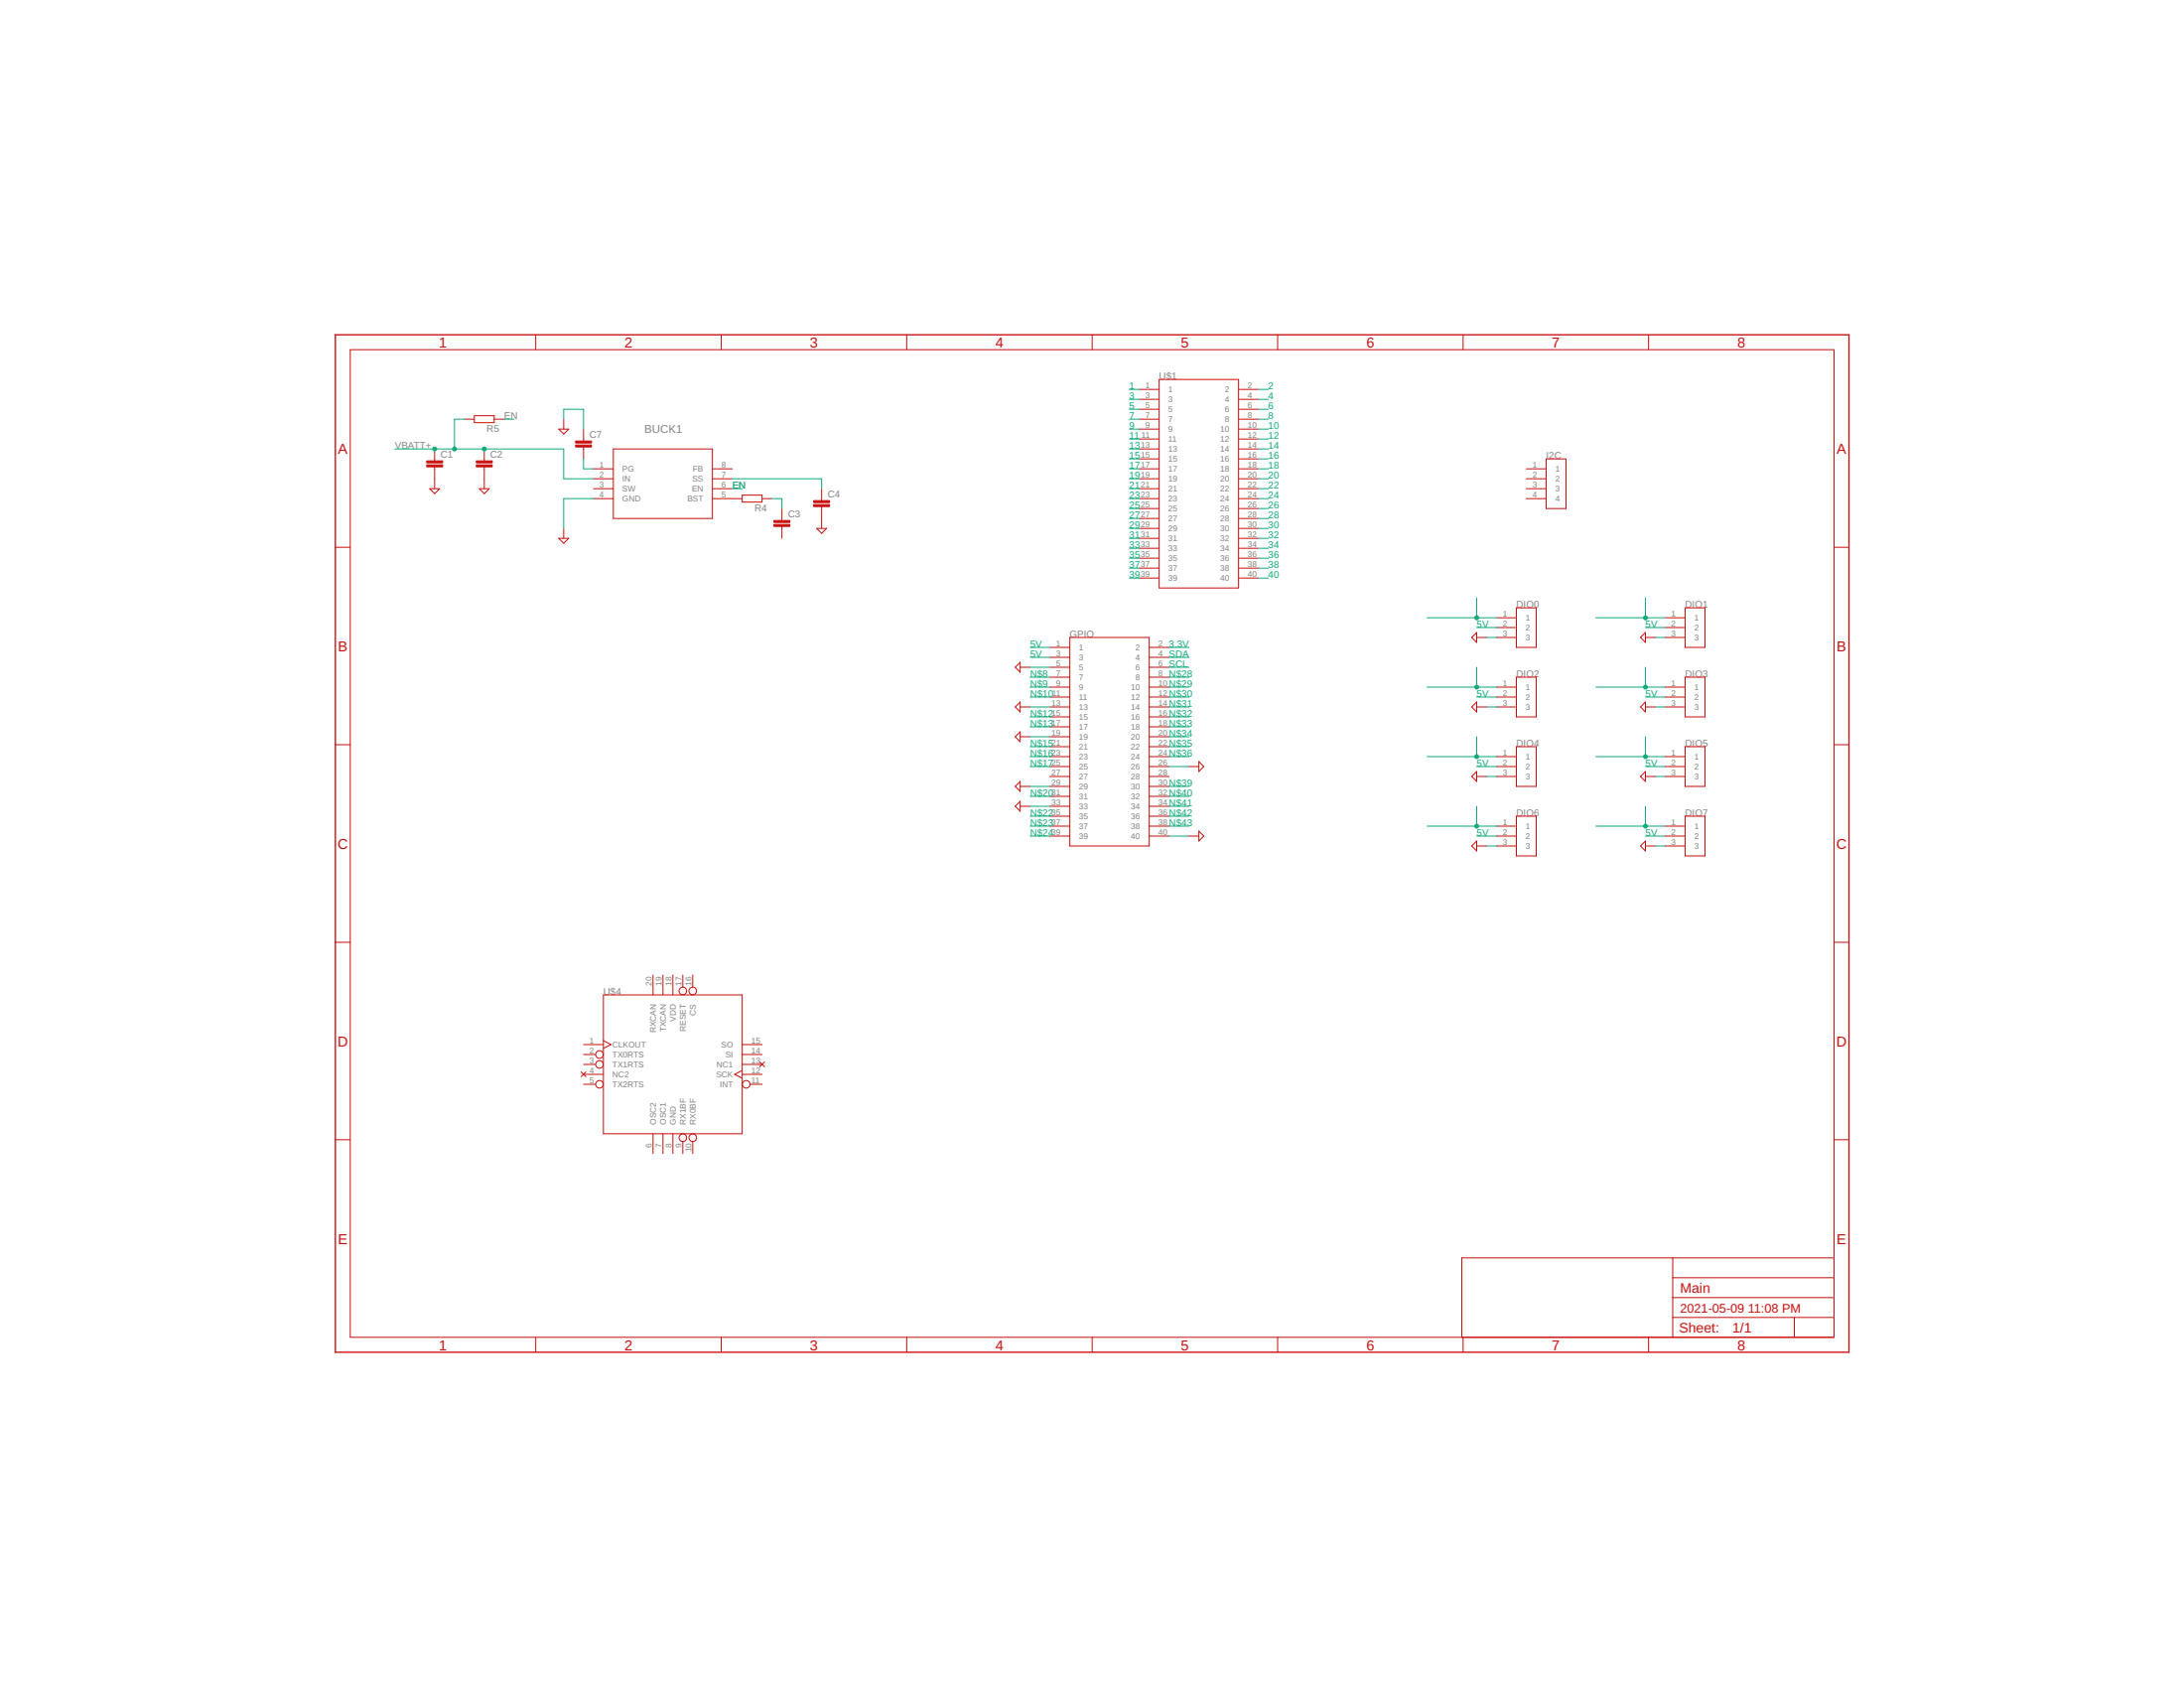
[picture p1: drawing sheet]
<svg xmlns="http://www.w3.org/2000/svg" width="279mm" height="216mm" viewBox="0 0 279 216" stroke-linecap="round" stroke-linejoin="round" font-family="sans-serif">
<g fill="none" stroke="#c90d0c" stroke-width=".13">
<path d="M44.8 44.7h189.8v126.3h-189.8zM55.6 57.4v1.5M55.6 59.7v2.8M59.4 53.6h1.3M60.7 53.2h2.5v.9h-2.5zM62 57.4v1.5M62 59.7v2.8M63.2 53.6h1.3M68.5 42.8v1.9M71.5 54.9h1.2l-.6 .6zM72.1 53.6v1.3M74.7 54.9v1.5"/>
<path d="M74.7 57.2v1.5M75.9 60h2.6M78.5 57.4h12.6v8.9h-12.6zM91.1 60h2.6M92.3 42.8v1.9M116 42.8v1.9M139.7 42.8v1.9M145.8 60h2.5M145.8 57.4h2.5M145.8 53.6h2.5M145.8 54.9h2.5M145.8 58.7h2.5"/>
<path d="M145.8 49.8h2.5M145.8 51.1h2.5M145.8 52.3h2.5M145.8 56.2h2.5M148.3 48.5h10.2v26.7h-10.2zM158.5 60h2.5M158.5 57.4h2.5M158.5 53.6h2.5M158.5 54.9h2.5M158.5 58.7h2.5M158.5 49.8h2.5M158.5 51.1h2.5"/>
<path d="M158.5 52.3h2.5M158.5 56.2h2.5M163.4 42.8v1.9M187.2 42.8v1.9M195.3 60h2.5M197.8 58.7h2.5v6.3h-2.5zM210.9 42.8v1.9M42.9 70h1.9M55 62.5h1.2l-.6 .6zM61.3 62.5h1.3l-.6 .6zM71.5 68.9h1.2l-.6 .6zM72.1 67.6v1.3"/>
<path d="M75.9 61.2h2.6M75.9 62.5h2.6M75.9 63.8h2.6M91.1 61.2h2.6M91.1 62.5h2.6M91.1 63.8h3.9M95 63.3h2.5v.9h-2.5zM97.5 63.8h1.3M100 65v1.6M100 67.3v1.6M104.5 67.6h1.2l-.6 .6zM105.1 62.5v1.5"/>
<path d="M105.1 64.8v2.8M145.8 61.2h2.5M145.8 62.5h2.5M145.8 63.8h2.5M145.8 66.3h2.5M145.8 68.9h2.5M145.8 67.6h2.5M145.8 65h2.5M145.8 70.1h2.5M145.8 71.4h2.5M145.8 72.7h2.5M145.8 73.9h2.5"/>
<path d="M158.5 61.2h2.5M158.5 62.5h2.5M158.5 63.8h2.5M158.5 66.3h2.5M158.5 68.9h2.5M158.5 67.6h2.5M158.5 65h2.5M158.5 70.1h2.5M158.5 71.4h2.5M158.5 72.7h2.5M158.5 73.9h2.5M191.5 79h2.5"/>
<path d="M194 77.7h2.5v5.1h-2.5zM195.3 61.2h2.5M195.3 62.5h2.5M195.3 63.8h2.5M213 79h2.6M215.6 77.7h2.5v5.1h-2.5zM234.6 70h1.9M42.9 95.2h1.9M130.5 85.3h1.3M130.5 90.4h1.3M130.5 94.2h1.3M130.5 84.7v1.3l-.6-.7z"/>
<path d="M130.5 89.8v1.3l-.6-.7zM130.5 93.6v1.3l-.6-.7zM130.5 99.9v1.3l-.6-.6zM134.3 82.8h2.6M134.3 84.1h2.6M134.3 85.3h2.6M134.3 86.6h2.6M134.3 87.9h2.6M134.3 89.2h2.6M134.3 90.4h2.6M134.3 91.7h2.6M134.3 93h2.6"/>
<path d="M134.3 94.2h2.6M134.3 95.5h2.6M134.3 96.8h2.6M134.3 98h2.6M134.3 99.3h2.6M136.9 81.5h10.1v26.7h-10.1zM147 82.8h2.6M147 84.1h2.6M147 85.3h2.6M147 86.6h2.6M147 87.9h2.6M147 89.2h2.6"/>
<path d="M147 90.4h2.6M147 91.7h2.6M147 93h2.6M147 94.2h2.6M147 95.5h2.6M147 96.8h2.6M147 98h2.6M147 99.3h2.6M152.1 98h1.3M153.4 97.4l.6 .6-.6 .7zM188.9 90.4h1.3M188.9 99.3h1.3"/>
<path d="M188.9 81.5h1.3M188.9 80.9v1.3l-.6-.7zM188.9 89.8v1.3l-.6-.7zM188.9 98.7v1.2l-.6-.6zM191.5 87.9h2.5M191.5 89.2h2.5M191.5 90.4h2.5M191.5 96.8h2.5M191.5 98h2.5M191.5 99.3h2.5M191.5 81.5h2.5M191.5 80.3h2.5"/>
<path d="M194 86.6h2.5v5.1h-2.5zM194 95.5h2.5v5.1h-2.5zM210.5 90.4h1.3M210.5 99.3h1.3M210.5 81.5h1.3M210.5 80.9v1.3l-.6-.7zM210.5 89.8v1.3l-.6-.7zM210.5 98.7v1.2l-.6-.6zM213 87.9h2.6M213 89.2h2.6M213 90.4h2.6M213 96.8h2.6"/>
<path d="M213 98h2.6M213 99.3h2.6M213 81.5h2.6M213 80.3h2.6M215.6 86.6h2.5v5.1h-2.5zM215.6 95.5h2.5v5.1h-2.5zM234.6 95.2h1.9M130.5 100.6h1.3M130.5 103.1h1.3M130.5 102.5v1.3l-.6-.7zM134.3 100.6h2.6M134.3 101.9h2.6"/>
<path d="M134.3 103.1h2.6M134.3 104.4h2.6M134.3 105.7h2.6M134.3 106.9h2.6M147 100.6h2.6M147 101.9h2.6M147 103.1h2.6M147 104.4h2.6M147 105.7h2.6M147 106.9h2.6M152.1 106.9h1.3M153.4 106.3l.6 .6-.6 .7z"/>
<path d="M188.9 108.2h1.3M188.9 107.6v1.2l-.6-.6zM191.5 105.7h2.5M191.5 106.9h2.5M191.5 108.2h2.5M194 104.4h2.5v5.1h-2.5zM210.5 108.2h1.3M210.5 107.6v1.2l-.6-.6zM213 105.7h2.6M213 106.9h2.6M213 108.2h2.6M215.6 104.4h2.5v5.1h-2.5z"/>
<path d="M42.9 120.5h1.9M74.3 137.1l.7 .6M74.7 136.1h1.5M74.7 134.9h1.5M74.7 133.6h2.5M74.7 137.4h2.5M74.7 138.7h1.5M75 137.1l-.7 .6M77.2 127.3h17.8v17.7h-17.8zM77.2 133.1l1 .5-1 .5M83.5 124.7v2.6M84.8 124.7v2.6"/>
<path d="M86.1 124.7v2.6M87.4 124.7v1.6M88.6 124.7v1.6M95 136.1h2.5M95 134.9h2.5M95 133.6h2.5M95 137.4h2.5M95 136.9l-1 .5 1 .5M95.9 138.7h1.6M97.2 135.8l.6 .6M97.8 135.8l-.6 .6M234.6 120.5h1.9"/>
<path d="M42.9 145.8h1.9M83.5 145v2.6M84.8 145v2.6M86.1 145v2.6M87.4 146v1.6M88.6 146v1.6M234.6 145.8h1.9M68.5 171v2M92.3 171v2M116 171v2M139.7 171v2M163.4 171v2"/>
<path d="M187.2 171v2M210.9 171v2M214 168.5h20.6M214 160.9v10.1M214 166h20.6M214 163.4h20.6M229.6 168.5v2.5M234.6 160.9h-47.6v10.1"/>
<circle cx="76.7" cy="136.1" r=".49"/>
<circle cx="76.7" cy="134.9" r=".49"/>
<circle cx="76.7" cy="138.7" r=".49"/>
<circle cx="87.4" cy="126.7" r=".49"/>
<circle cx="88.6" cy="126.7" r=".49"/>
<circle cx="95.5" cy="138.7" r=".49"/>
<circle cx="87.4" cy="145.5" r=".49"/>
<circle cx="88.6" cy="145.5" r=".49"/>
</g>
<g fill="#c90d0c" stroke="#c90d0c" stroke-width=".13">
<path d="M54.6 58.9h2v.3h-2z"/>
<path d="M54.6 59.5h2v.2h-2z"/>
<path d="M60.9 58.9h2.1v.3h-2.1z"/>
<path d="M60.9 59.5h2.1v.2h-2.1z"/>
<path d="M73.6 56.4h2.1v.3h-2.1z"/>
<path d="M73.6 56.9h2.1v.3h-2.1z"/>
<path d="M99 66.6h2v.2h-2z"/>
<path d="M99 67.1h2v.2h-2z"/>
<path d="M104.1 64h2v.3h-2z"/>
<path d="M104.1 64.5h2v.3h-2z"/>
</g>
<path d="M42.9 42.8h193.6v130.2h-193.6z" fill="none" stroke="#c90d0c" stroke-width=".17"/>
<g fill="none" stroke="#0dab76" stroke-width=".13">
<path d="M50.5 57.4h21.6v3.8h3.8M59.4 53.6h-1.3v3.8M64.5 53.6h1.3M72.1 53.6v-1.3h2.6v2.6M74.7 58.7v1.3h1.2M144.5 52.3h1.3M144.5 57.4h1.3M144.5 53.6h1.3M144.5 60h1.3M144.5 49.8h1.3M144.5 51.1h1.3M144.5 54.9h1.3"/>
<path d="M144.5 56.2h1.3M144.5 58.7h1.3M161 52.3h1.3M161 57.4h1.3M161 53.6h1.3M161 60h1.3M161 49.8h1.3M161 51.1h1.3M161 54.9h1.3M161 56.2h1.3M161 58.7h1.3M75.9 63.8h-3.8v3.8"/>
<path d="M93.7 61.2h11.4v1.3M93.7 62.5h1.3M98.8 63.8h1.2v1.2M144.5 63.8h1.3M144.5 61.2h1.3M144.5 62.5h1.3M144.5 65h1.3M144.5 66.3h1.3M144.5 67.6h1.3M144.5 68.9h1.3M144.5 70.1h1.3M144.5 71.4h1.3"/>
<path d="M144.5 72.7h1.3M144.5 73.9h1.3M161 63.8h1.3M161 61.2h1.3M161 62.5h1.3M161 65h1.3M161 66.3h1.3M161 67.6h1.3M161 68.9h1.3M161 70.1h1.3M161 71.4h1.3M161 72.7h1.3"/>
<path d="M161 73.9h1.3M182.6 79h8.9M188.9 76.5v2.5M204.2 79h8.8M210.5 76.5v2.5M131.8 85.3h2.5M131.8 98h2.5M131.8 94.2h2.5M131.8 90.4h2.5M131.8 82.8h2.5M131.8 84.1h2.5M131.8 89.2h2.5"/>
<path d="M131.8 86.6h2.5M131.8 87.9h2.5M131.8 91.7h2.5M131.8 93h2.5M131.8 95.5h2.5M131.8 96.8h2.5M149.6 85.3h2.5M149.6 98h2.5M149.6 94.2h2.5M149.6 90.4h2.5M149.6 82.8h2.5M149.6 84.1h2.5"/>
<path d="M149.6 89.2h2.5M149.6 86.6h2.5M149.6 87.9h2.5M149.6 91.7h2.5M149.6 93h2.5M149.6 95.5h2.5M149.6 96.8h2.5M182.6 87.9h8.9M182.6 96.8h8.9M188.9 98h2.6M188.9 80.3h2.6M188.9 89.2h2.6"/>
<path d="M188.9 85.3v2.6M188.9 94.2v2.6M190.2 90.4h1.3M190.2 81.5h1.3M190.2 99.3h1.3M204.2 87.9h8.8M204.2 96.8h8.8M210.5 98h2.5M210.5 80.3h2.5M210.5 89.2h2.5M210.5 85.3v2.6M210.5 94.2v2.6"/>
<path d="M211.8 90.4h1.2M211.8 81.5h1.2M211.8 99.3h1.2M131.8 106.9h2.5M131.8 103.1h2.5M131.8 100.6h2.5M131.8 101.9h2.5M131.8 104.4h2.5M131.8 105.7h2.5M149.6 106.9h2.5M149.6 103.1h2.5M149.6 100.6h2.5"/>
<path d="M149.6 101.9h2.5M149.6 104.4h2.5M149.6 105.7h2.5M182.6 105.7h8.9M188.9 106.9h2.6M188.9 103.1v2.6M190.2 108.2h1.3M204.2 105.7h8.8M210.5 106.9h2.5M210.5 103.1v2.6M211.8 108.2h1.2"/>
</g>
<g fill="#0dab76" stroke="#0dab76" stroke-width=".13">
<circle cx="55.6" cy="57.4" r=".25"/>
<circle cx="62" cy="57.4" r=".25"/>
<circle cx="58.1" cy="57.4" r=".25"/>
<circle cx="188.9" cy="79" r=".25"/>
<circle cx="188.9" cy="87.9" r=".25"/>
<circle cx="188.9" cy="96.8" r=".25"/>
<circle cx="188.9" cy="105.7" r=".25"/>
<circle cx="210.5" cy="105.7" r=".25"/>
<circle cx="210.5" cy="96.8" r=".25"/>
<circle cx="210.5" cy="87.9" r=".25"/>
<circle cx="210.5" cy="79" r=".25"/>
</g>
<g font-size="1.8" fill="#c90d0c">
<text x="56.2" y="44.4">1</text>
<text x="79.9" y="44.4">2</text>
<text x="103.6" y="44.4">3</text>
<text x="127.3" y="44.4">4</text>
<text x="151.1" y="44.4">5</text>
<text x="174.8" y="44.4">6</text>
<text x="198.5" y="44.4">7</text>
<text x="222.3" y="44.4">8</text>
<text x="43.2" y="58">A</text>
<text x="235" y="58">A</text>
<text x="43.2" y="83.3">B</text>
<text x="235" y="83.3">B</text>
<text x="43.2" y="108.5">C</text>
<text x="234.9" y="108.5">C</text>
<text x="43.2" y="133.8">D</text>
<text x="234.9" y="133.8">D</text>
<text x="43.2" y="159.1">E</text>
<text x="235" y="159.1">E</text>
<text x="215" y="165.3">Main</text>
<text x="56.2" y="172.7">1</text>
<text x="79.9" y="172.7">2</text>
<text x="103.6" y="172.7">3</text>
<text x="127.3" y="172.7">4</text>
<text x="151.1" y="172.7">5</text>
<text x="174.8" y="172.7">6</text>
<text x="198.5" y="172.7">7</text>
<text x="214.8" y="170.5">Sheet:</text>
<text x="221.6" y="170.4">1/1</text>
<text x="222.3" y="172.7">8</text>
</g>
<g font-size="1.6" fill="#c90d0c">
<text x="215" y="167.9">2021-05-09</text>
<text x="223.6" y="167.9">11:08 PM</text>
</g>
<text font-size="1.5" fill="#808080" x="82.4" y="55.4">BUCK1</text>
<g font-size="1.2" fill="#808080">
<text x="64.5" y="53.6">EN</text>
<text x="148.3" y="48.5">U$1</text>
<text x="50.5" y="57.4">VBATT+</text>
<text x="56.4" y="58.5">C1</text>
<text x="62.3" y="55.3">R5</text>
<text x="62.7" y="58.5">C2</text>
<text x="75.4" y="56">C7</text>
<text x="197.8" y="58.7">I2C</text>
<text x="93.7" y="62.5">EN</text>
<text x="96.5" y="65.4">R4</text>
<text x="105.9" y="63.6">C4</text>
<text x="100.8" y="66.1">C3</text>
<text x="194" y="77.7">DIO0</text>
<text x="215.6" y="77.7">DIO1</text>
<text x="136.9" y="81.5">GPIO</text>
<text x="194" y="86.6">DIO2</text>
<text x="215.6" y="86.6">DIO3</text>
<text x="194" y="95.5">DIO4</text>
<text x="215.6" y="95.5">DIO5</text>
<text x="194" y="104.4">DIO6</text>
<text x="215.6" y="104.4">DIO7</text>
<text x="77.2" y="127.2">U$4</text>
</g>
<g font-size="1.2" fill="#0dab76">
<text x="144.5" y="49.8">1</text>
<text x="144.5" y="51.1">3</text>
<text x="144.5" y="52.3">5</text>
<text x="144.5" y="53.6">7</text>
<text x="162.3" y="53.6">8</text>
<text x="162.3" y="52.3">6</text>
<text x="162.3" y="51.1">4</text>
<text x="162.3" y="49.8">2</text>
<text x="144.5" y="54.9">9</text>
<text x="144.5" y="56.2">11</text>
<text x="144.5" y="57.4">13</text>
<text x="144.5" y="58.7">15</text>
<text x="144.5" y="60">17</text>
<text x="162.3" y="60">18</text>
<text x="162.3" y="58.7">16</text>
<text x="162.3" y="57.4">14</text>
<text x="162.3" y="56.2">12</text>
<text x="162.3" y="54.9">10</text>
<text x="144.5" y="61.2">19</text>
<text x="144.5" y="62.5">21</text>
<text x="144.5" y="63.8">23</text>
<text x="144.5" y="65">25</text>
<text x="162.3" y="65">26</text>
<text x="162.3" y="63.8">24</text>
<text x="162.3" y="62.5">22</text>
<text x="162.3" y="61.2">20</text>
<text x="144.5" y="66.3">27</text>
<text x="144.5" y="67.6">29</text>
<text x="144.5" y="68.8">31</text>
<text x="144.5" y="70.1">33</text>
<text x="144.5" y="71.4">35</text>
<text x="162.3" y="71.4">36</text>
<text x="162.3" y="70.1">34</text>
<text x="162.3" y="68.8">32</text>
<text x="162.3" y="67.6">30</text>
<text x="162.3" y="66.3">28</text>
<text x="144.5" y="72.7">37</text>
<text x="144.5" y="73.9">39</text>
<text x="162.3" y="73.9">40</text>
<text x="162.3" y="72.7">38</text>
<text x="131.8" y="82.8">5V</text>
<text x="149.6" y="82.8">3.3V</text>
<text x="188.9" y="80.3">5V</text>
<text x="210.5" y="80.3">5V</text>
<text x="131.8" y="84.1">5V</text>
<text x="131.8" y="86.6">N$8</text>
<text x="131.8" y="87.9">N$9</text>
<text x="131.8" y="89.2">N$10</text>
<text x="149.6" y="84.1">SDA</text>
<text x="149.6" y="85.4">SCL</text>
<text x="149.6" y="86.6">N$28</text>
<text x="149.6" y="87.9">N$29</text>
<text x="149.6" y="89.2">N$30</text>
<text x="188.9" y="89.2">5V</text>
<text x="210.5" y="89.2">5V</text>
<text x="131.8" y="91.7">N$12</text>
<text x="131.8" y="93">N$13</text>
<text x="131.8" y="95.5">N$15</text>
<text x="149.6" y="90.4">N$31</text>
<text x="149.6" y="91.7">N$32</text>
<text x="149.6" y="93">N$33</text>
<text x="149.6" y="94.2">N$34</text>
<text x="149.6" y="95.5">N$35</text>
<text x="131.8" y="96.8">N$16</text>
<text x="131.8" y="98">N$17</text>
<text x="131.8" y="101.9">N$20</text>
<text x="149.6" y="96.8">N$36</text>
<text x="149.6" y="100.6">N$39</text>
<text x="149.6" y="101.9">N$40</text>
<text x="188.9" y="98">5V</text>
<text x="210.5" y="98">5V</text>
<text x="131.8" y="104.4">N$22</text>
<text x="131.8" y="105.7">N$23</text>
<text x="131.8" y="106.9">N$24</text>
<text x="149.6" y="103.1">N$41</text>
<text x="149.6" y="104.4">N$42</text>
<text x="149.6" y="105.7">N$43</text>
<text x="188.9" y="106.9">5V</text>
<text x="210.5" y="106.9">5V</text>
</g>
<g font-size="1.1" fill="#808080">
<text x="146.5" y="49.6">1</text>
<text x="146.5" y="50.9">3</text>
<text x="146.5" y="52.2">5</text>
<text x="146.5" y="53.4">7</text>
<text x="149.5" y="50.2">1</text>
<text x="149.5" y="51.5">3</text>
<text x="149.5" y="52.7">5</text>
<text x="149.5" y="54">7</text>
<text x="156.7" y="50.2">2</text>
<text x="156.7" y="51.5">4</text>
<text x="156.7" y="52.7">6</text>
<text x="156.7" y="54">8</text>
<text x="159.6" y="49.6">2</text>
<text x="159.6" y="50.9">4</text>
<text x="159.6" y="52.2">6</text>
<text x="159.6" y="53.4">8</text>
<text x="76.7" y="59.8">1</text>
<text x="92.3" y="59.8">8</text>
<text x="145.9" y="57.2">13</text>
<text x="145.9" y="58.5">15</text>
<text x="145.9" y="59.8">17</text>
<text x="146" y="56">11</text>
<text x="146.5" y="54.7">9</text>
<text x="149.5" y="55.3">9</text>
<text x="149.5" y="56.5">11</text>
<text x="149.5" y="57.8">13</text>
<text x="149.5" y="59.1">15</text>
<text x="156.1" y="55.3">10</text>
<text x="156.1" y="56.5">12</text>
<text x="156.1" y="57.8">14</text>
<text x="156.1" y="59.1">16</text>
<text x="159.6" y="54.7">10</text>
<text x="159.6" y="56">12</text>
<text x="159.6" y="57.2">14</text>
<text x="159.6" y="58.5">16</text>
<text x="159.6" y="59.8">18</text>
<text x="196" y="59.8">1</text>
<text x="76.7" y="61.1">2</text>
<text x="76.7" y="62.3">3</text>
<text x="76.7" y="63.6">4</text>
<text x="79.6" y="60.3">PG</text>
<text x="79.6" y="61.6">IN</text>
<text x="79.6" y="62.9">SW</text>
<text x="79.6" y="64.2">GND</text>
<text x="87.9" y="64.2">BST</text>
<text x="88.5" y="62.9">EN</text>
<text x="88.6" y="61.6">SS</text>
<text x="88.6" y="60.3">FB</text>
<text x="92.3" y="63.6">5</text>
<text x="92.3" y="62.3">6</text>
<text x="92.3" y="61.1">7</text>
<text x="145.9" y="61.1">19</text>
<text x="145.9" y="62.3">21</text>
<text x="145.9" y="63.6">23</text>
<text x="145.9" y="64.9">25</text>
<text x="149.5" y="60.3">17</text>
<text x="149.5" y="61.6">19</text>
<text x="149.5" y="62.9">21</text>
<text x="149.5" y="64.2">23</text>
<text x="149.5" y="65.4">25</text>
<text x="156.1" y="60.3">18</text>
<text x="156.1" y="61.6">20</text>
<text x="156.1" y="62.9">22</text>
<text x="156.1" y="64.2">24</text>
<text x="156.1" y="65.4">26</text>
<text x="159.6" y="61.1">20</text>
<text x="159.6" y="62.3">22</text>
<text x="159.6" y="63.6">24</text>
<text x="159.6" y="64.9">26</text>
<text x="196" y="61.1">2</text>
<text x="196" y="62.3">3</text>
<text x="196" y="63.6">4</text>
<text x="199" y="60.3">1</text>
<text x="199" y="61.6">2</text>
<text x="199" y="62.9">3</text>
<text x="199" y="64.2">4</text>
<text x="145.9" y="66.1">27</text>
<text x="145.9" y="67.4">29</text>
<text x="145.9" y="68.7">31</text>
<text x="145.9" y="69.9">33</text>
<text x="145.9" y="71.2">35</text>
<text x="149.5" y="66.7">27</text>
<text x="149.5" y="68">29</text>
<text x="149.5" y="69.2">31</text>
<text x="149.5" y="70.5">33</text>
<text x="149.5" y="71.8">35</text>
<text x="156.1" y="66.7">28</text>
<text x="156.1" y="68">30</text>
<text x="156.1" y="69.2">32</text>
<text x="156.1" y="70.5">34</text>
<text x="156.1" y="71.8">36</text>
<text x="159.6" y="66.1">28</text>
<text x="159.6" y="67.4">30</text>
<text x="159.6" y="68.7">32</text>
<text x="159.6" y="69.9">34</text>
<text x="159.6" y="71.2">36</text>
<text x="145.9" y="72.5">37</text>
<text x="145.9" y="73.7">39</text>
<text x="149.5" y="73">37</text>
<text x="149.5" y="74.3">39</text>
<text x="156.1" y="73">38</text>
<text x="156.1" y="74.3">40</text>
<text x="159.6" y="72.5">38</text>
<text x="159.6" y="73.7">40</text>
<text x="135.1" y="82.6">1</text>
<text x="135.1" y="83.9">3</text>
<text x="138" y="83.2">1</text>
<text x="145.3" y="83.2">2</text>
<text x="148.2" y="82.6">2</text>
<text x="148.2" y="83.9">4</text>
<text x="192.2" y="78.8">1</text>
<text x="192.2" y="80.1">2</text>
<text x="192.2" y="81.4">3</text>
<text x="195.2" y="79.4">1</text>
<text x="195.2" y="80.7">2</text>
<text x="195.2" y="81.9">3</text>
<text x="213.8" y="78.8">1</text>
<text x="213.8" y="80.1">2</text>
<text x="213.8" y="81.4">3</text>
<text x="216.8" y="79.4">1</text>
<text x="216.8" y="80.7">2</text>
<text x="216.8" y="81.9">3</text>
<text x="134.6" y="89">11</text>
<text x="135.1" y="85.2">5</text>
<text x="135.1" y="86.4">7</text>
<text x="135.1" y="87.7">9</text>
<text x="138" y="84.5">3</text>
<text x="138" y="85.7">5</text>
<text x="138" y="87">7</text>
<text x="138" y="88.3">9</text>
<text x="138" y="89.5">11</text>
<text x="144.7" y="88.3">10</text>
<text x="144.7" y="89.5">12</text>
<text x="145.3" y="84.5">4</text>
<text x="145.3" y="85.7">6</text>
<text x="145.3" y="87">8</text>
<text x="148.2" y="85.2">6</text>
<text x="148.2" y="86.4">8</text>
<text x="148.2" y="87.7">10</text>
<text x="148.2" y="89">12</text>
<text x="192.2" y="87.7">1</text>
<text x="192.2" y="89">2</text>
<text x="195.2" y="88.3">1</text>
<text x="195.2" y="89.5">2</text>
<text x="213.8" y="87.7">1</text>
<text x="213.8" y="89">2</text>
<text x="216.8" y="88.3">1</text>
<text x="216.8" y="89.5">2</text>
<text x="134.5" y="90.3">13</text>
<text x="134.5" y="91.5">15</text>
<text x="134.5" y="92.8">17</text>
<text x="134.5" y="94.1">19</text>
<text x="134.5" y="95.3">21</text>
<text x="138" y="90.8">13</text>
<text x="138" y="92.1">15</text>
<text x="138" y="93.4">17</text>
<text x="138" y="94.6">19</text>
<text x="138" y="95.9">21</text>
<text x="144.7" y="90.8">14</text>
<text x="144.7" y="92.1">16</text>
<text x="144.7" y="93.4">18</text>
<text x="144.7" y="94.6">20</text>
<text x="144.7" y="95.9">22</text>
<text x="148.2" y="90.3">14</text>
<text x="148.2" y="91.5">16</text>
<text x="148.2" y="92.8">18</text>
<text x="148.2" y="94.1">20</text>
<text x="148.2" y="95.3">22</text>
<text x="192.2" y="90.3">3</text>
<text x="195.2" y="90.8">3</text>
<text x="213.8" y="90.3">3</text>
<text x="216.8" y="90.8">3</text>
<text x="134.5" y="96.6">23</text>
<text x="134.5" y="97.9">25</text>
<text x="134.5" y="99.1">27</text>
<text x="134.5" y="100.4">29</text>
<text x="134.5" y="101.7">31</text>
<text x="138" y="97.2">23</text>
<text x="138" y="98.4">25</text>
<text x="138" y="99.7">27</text>
<text x="138" y="101">29</text>
<text x="144.7" y="97.2">24</text>
<text x="144.7" y="98.4">26</text>
<text x="144.7" y="99.7">28</text>
<text x="144.7" y="101">30</text>
<text x="148.2" y="96.6">24</text>
<text x="148.2" y="97.9">26</text>
<text x="148.2" y="99.1">28</text>
<text x="148.2" y="100.4">30</text>
<text x="148.2" y="101.7">32</text>
<text x="192.2" y="96.6">1</text>
<text x="192.2" y="97.9">2</text>
<text x="192.2" y="99.1">3</text>
<text x="195.2" y="97.2">1</text>
<text x="195.2" y="98.4">2</text>
<text x="195.2" y="99.7">3</text>
<text x="213.8" y="96.6">1</text>
<text x="213.8" y="97.9">2</text>
<text x="213.8" y="99.1">3</text>
<text x="216.8" y="97.2">1</text>
<text x="216.8" y="98.4">2</text>
<text x="216.8" y="99.7">3</text>
<text x="134.5" y="102.9">33</text>
<text x="134.5" y="104.2">35</text>
<text x="134.5" y="105.5">37</text>
<text x="134.5" y="106.8">39</text>
<text x="138" y="102.2">31</text>
<text x="138" y="103.5">33</text>
<text x="138" y="104.8">35</text>
<text x="138" y="106">37</text>
<text x="138" y="107.3">39</text>
<text x="144.7" y="102.2">32</text>
<text x="144.7" y="103.5">34</text>
<text x="144.7" y="104.8">36</text>
<text x="144.7" y="106">38</text>
<text x="144.7" y="107.3">40</text>
<text x="148.2" y="102.9">34</text>
<text x="148.2" y="104.2">36</text>
<text x="148.2" y="105.5">38</text>
<text x="148.2" y="106.8">40</text>
<text x="192.2" y="105.5">1</text>
<text x="192.2" y="106.8">2</text>
<text x="195.2" y="106">1</text>
<text x="195.2" y="107.3">2</text>
<text x="213.8" y="105.5">1</text>
<text x="213.8" y="106.8">2</text>
<text x="216.8" y="106">1</text>
<text x="216.8" y="107.3">2</text>
<text x="192.2" y="108">3</text>
<text x="195.2" y="108.6">3</text>
<text x="213.8" y="108">3</text>
<text x="216.8" y="108.6">3</text>
<text x="83.4" y="126.1" transform="rotate(-90 83.4 126.1)">20</text>
<text x="84.6" y="126.1" transform="rotate(-90 84.6 126.1)">19</text>
<text x="85.2" y="132" transform="rotate(-90 85.2 132)">TXCAN</text>
<text x="85.9" y="126.1" transform="rotate(-90 85.9 126.1)">18</text>
<text x="86.5" y="130.7" transform="rotate(-90 86.5 130.7)">VDD</text>
<text x="87.2" y="126.1" transform="rotate(-90 87.2 126.1)">17</text>
<text x="87.7" y="132" transform="rotate(-90 87.7 132)">RESET</text>
<text x="88.4" y="126.1" transform="rotate(-90 88.4 126.1)">16</text>
<text x="89" y="129.9" transform="rotate(-90 89 129.9)">CS</text>
<text x="75.4" y="136">3</text>
<text x="75.4" y="134.7">2</text>
<text x="75.4" y="133.4">1</text>
<text x="75.4" y="137.2">4</text>
<text x="78.4" y="136.5">TX1RTS</text>
<text x="78.4" y="135.2">TX0RTS</text>
<text x="78.4" y="134">CLKOUT</text>
<text x="78.4" y="137.8">NC2</text>
<text x="83.9" y="132.1" transform="rotate(-90 83.9 132.1)">RXCAN</text>
<text x="91.6" y="137.8">SCK</text>
<text x="91.7" y="136.5">NC1</text>
<text x="92.3" y="134">SO</text>
<text x="92.8" y="135.2">SI</text>
<text x="96.1" y="136">13</text>
<text x="96.1" y="137.2">12</text>
<text x="96.1" y="134.7">14</text>
<text x="96.1" y="133.4">15</text>
<text x="75.4" y="138.5">5</text>
<text x="78.4" y="139.1">TX2RTS</text>
<text x="83.9" y="143.9" transform="rotate(-90 83.9 143.9)">OSC2</text>
<text x="85.2" y="143.9" transform="rotate(-90 85.2 143.9)">OSC1</text>
<text x="86.5" y="143.9" transform="rotate(-90 86.5 143.9)">GND</text>
<text x="87.7" y="143.9" transform="rotate(-90 87.7 143.9)">RX1BF</text>
<text x="89" y="143.9" transform="rotate(-90 89 143.9)">RX0BF</text>
<text x="92.1" y="139.1">INT</text>
<text x="96.1" y="138.5">11</text>
<text x="83.4" y="146.8" transform="rotate(-90 83.4 146.8)">6</text>
<text x="84.6" y="146.8" transform="rotate(-90 84.6 146.8)">7</text>
<text x="85.9" y="146.8" transform="rotate(-90 85.9 146.8)">8</text>
<text x="87.2" y="146.8" transform="rotate(-90 87.2 146.8)">9</text>
<text x="88.4" y="147.4" transform="rotate(-90 88.4 147.4)">10</text>
</g>
</svg>
